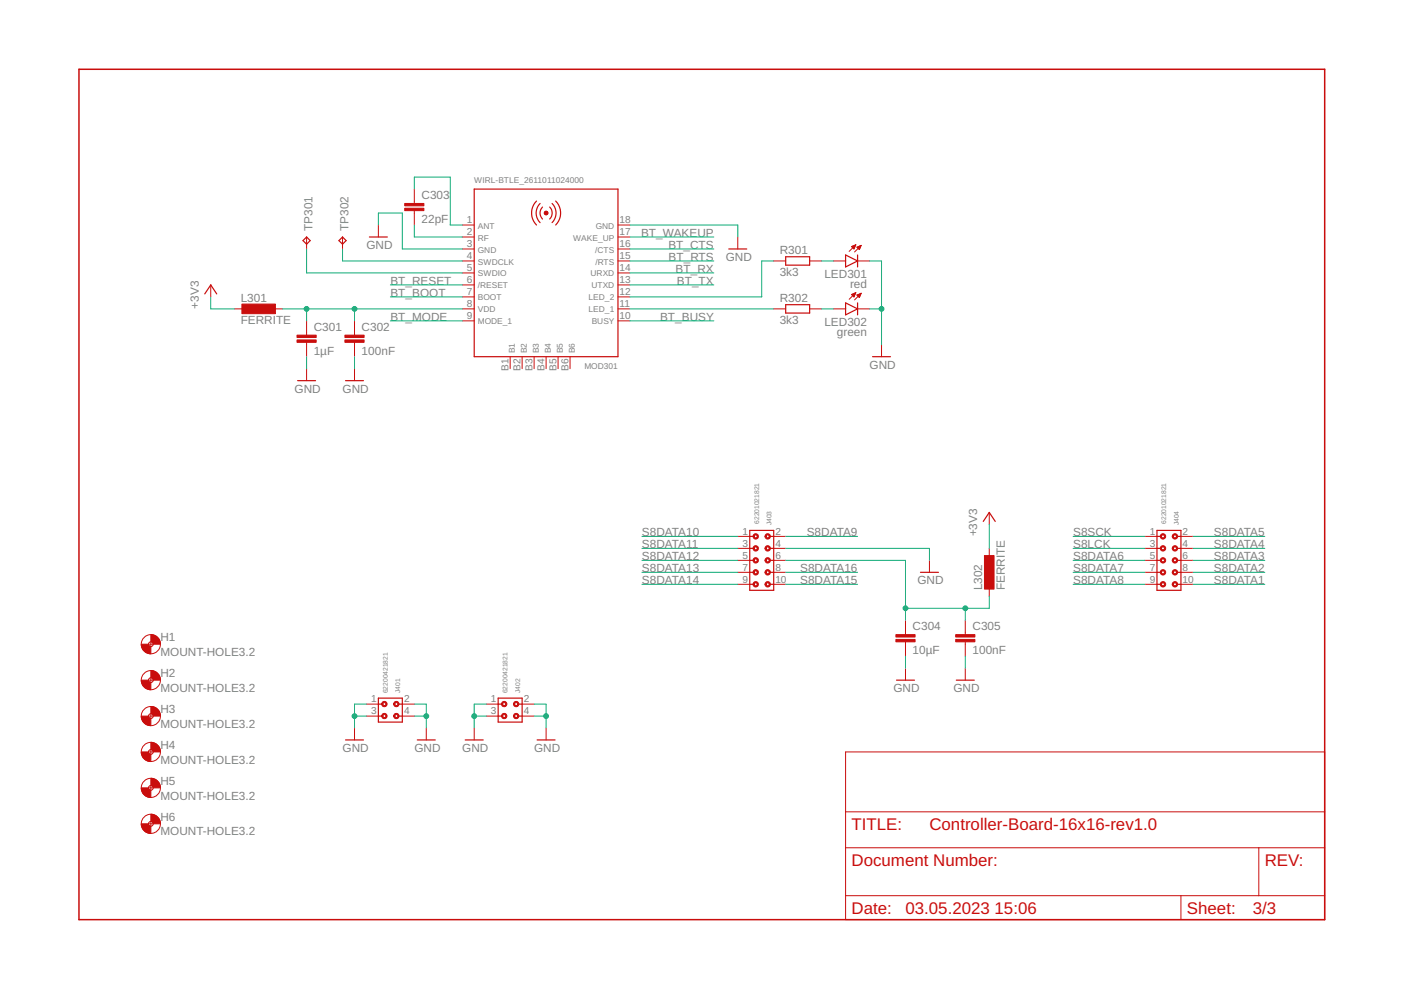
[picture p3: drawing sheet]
<svg xmlns="http://www.w3.org/2000/svg" width="297mm" height="210mm" viewBox="0 0 297 210" stroke-linecap="round" stroke-linejoin="round" font-family="sans-serif">
<path d="M16.7 14.7h264.2v180.3h-264.2z" fill="none" stroke="#c90d0c" stroke-width=".32"/>
<g fill="none" stroke="#c90d0c" stroke-width=".21">
<path d="M65 50.2v2.6M72.6 50.2v2.6M80.2 47.7v2.5M87.8 40.1v3M87.8 44.7v3M98 50.2h2.5M98 52.8h2.5M98 55.3h2.5M98 57.9h2.5M98 47.7h2.5M131 50.2h2.6M131 52.8h2.6"/>
<path d="M131 55.3h2.6M131 57.9h2.6M131 47.7h2.6M156.4 50.2v2.6M164 55.3h2.6M171.7 55.3h2.5M176.7 55.3h2.6M180.6 52.3l.8-.4-.3 .9zM180.6 52.3h.7M180.7 52.4h.5M180.8 52.2h.5M180.8 52.5h.4"/>
<path d="M180.9 52.7h.2M181 52.1h.4M181.3 51.9h.1M181.4 51.9l-1.4 1.4M181.7 52.4l.5 .5M181.7 52.4h.7M181.8 55.3h2.6M181.8 52.5h.6M181.9 52.3h.6M181.9 52.7h.4M182.1 52.8h.1M182.2 52.9h.1"/>
<path d="M182.2 52.2h.3M182.5 52.1h.1M182.6 52l-1.4 1.4M182.6 52l-.9 .4M182.6 52l-.4 .9M44.7 60.4v2.5M49.8 65.5h2.5M57.4 65.5h2.5M65 68v3.1M65 72.6v3M65 78.2v2.5M75.2 68v3.1"/>
<path d="M75.2 72.6v3M75.2 78.2v2.5M98 60.4h2.5M98 62.9h2.5M98 65.5h2.5M98 68h2.5M108.2 75.6v2.6M110.7 75.6v2.6M113.2 75.6v2.6M115.8 75.6v2.6M118.3 75.6v2.6M120.9 75.6v2.6"/>
<path d="M131 60.4h2.6M131 62.9h2.6M131 65.5h2.6M131 68h2.6M164 65.5h2.6M171.7 65.5h2.5M176.7 65.5h2.6M180.6 62.4h.7M180.7 62.5h.5M180.8 62.7h.4M180.8 62.3h.5M180.9 62.8h.2"/>
<path d="M181 62.9h.1M181.1 62.2h.3M181.4 62.1h.1M181.4 62.1l-1.4 1.4M181.4 62.1l-.8 .3M181.4 62.1l-.3 .8-.5-.5M181.7 62.5h.7M181.8 62.7h.6M181.8 65.5h2.6M181.9 62.8h.4M182 62.4h.5M182 62.9h.3"/>
<path d="M182.2 63h.1M182.3 62.3h.2M182.5 62.2h.1M182.6 62.2l-1.4 1.4M182.6 62.2l-.9 .4M182.6 62.2l-.4 .9-.5-.5M186.9 73.1v2.5M156.4 113.7h2.6M156.4 116.3h2.6M156.4 118.8h2.6M164 113.7h2.6M164 116.3h2.6"/>
<path d="M164 118.8h2.6M197.1 118.8v2.5M209.7 108.6v2.6M209.7 116.3v2.5M242.8 113.7h2.5M242.8 116.3h2.5M242.8 118.8h2.5M250.4 113.7h2.5M250.4 116.3h2.5M250.4 118.8h2.5M31.5 136.6h1M32 136.1v1"/>
<path d="M156.4 121.3h2.6M156.4 123.9h2.6M164 121.3h2.6M164 123.9h2.6M192 131.5v3.1M192 136.1v3M204.7 131.5v3.1M204.7 136.1v3M209.7 123.9v2.5M242.8 121.3h2.5M242.8 123.9h2.5M250.4 121.3h2.5"/>
<path d="M250.4 123.9h2.5M31.5 159.4h1M31.5 151.8h1M31.5 144.2h1M32 143.7v1M32 151.3v1M32 158.9v1M75.2 154.3v2.6M77.7 149.3h2.5M77.7 151.8h2.5M85.3 149.3h2.5M85.3 151.8h2.5"/>
<path d="M90.4 154.3v2.6M100.5 154.3v2.6M103.1 149.3h2.5M103.1 151.8h2.5M110.7 149.3h2.5M110.7 151.8h2.5M115.8 154.3v2.6M179.3 159.4h101.6v35.6h-101.6zM192 141.7v2.5M204.7 141.7v2.5M31.5 167h1M31.5 174.7h1"/>
<path d="M32 166.5v1.1M32 174.2v1M179.3 179.7h101.6M179.3 172.1h101.6M266.9 179.7v10.2M179.3 189.9h101.6M250.4 189.9v5.1"/>
<circle cx="32" cy="136.6" r="2.03"/>
<circle cx="32" cy="136.6" r=".51"/>
<circle cx="32" cy="144.2" r="2.03"/>
<circle cx="32" cy="159.4" r="2.03"/>
<circle cx="32" cy="151.8" r="2.03"/>
<circle cx="32" cy="144.2" r=".51"/>
<circle cx="32" cy="151.8" r=".51"/>
<circle cx="32" cy="159.4" r=".51"/>
<circle cx="32" cy="174.7" r="2.03"/>
<circle cx="32" cy="167" r="2.03"/>
<circle cx="32" cy="167" r=".51"/>
<circle cx="32" cy="174.7" r=".51"/>
</g>
<g fill="none" stroke="#c90d0c" stroke-width=".25">
<path d="M64.2 51l.8-.8 .8 .8-.8 .8zM71.9 51l.7-.8 .8 .8-.8 .8zM78.3 50.2h3.8M100.5 40.1h30.5v35.5h-30.5zM113.7 42.6a3.6 3.6 0 0 0 0 5.1M114.5 43.1a2.86 2.86 0 0 0 0 4.1M115 43.9a1.79 1.79 0 0 0 0 2.5M115.5 45.2h.5M116.5 43.9a1.79 1.79 0 0 1 0 2.5M117.1 43.1a2.86 2.86 0 0 1 0 4.1M117.8 42.6a3.6 3.6 0 0 1 0 5.1M154.5 52.8h3.8"/>
<path d="M166.6 54.4h5.1v1.8h-5.1zM179.3 54.1l2.5 1.2-2.5 1.3zM181.8 54.1v2.5M43.4 62.3l1.3-1.9 1.3 1.9M166.6 64.6h5.1v1.8h-5.1zM179.3 64.2l2.5 1.3-2.5 1.3zM181.8 64.2v2.6M185 75.6h3.8M63.1 80.7h3.8M73.3 80.7h3.8M159 112.5h5v12.7h-5zM159 118.8h.8"/>
<path d="M159 116.3h.8M159 113.7h.8M163.2 118.8h.8M163.2 116.3h.8M163.2 113.7h.8M208.5 110.6l1.2-2 1.3 2M245.3 112.5h5.1v12.7h-5.1zM245.3 118.8h.8M245.3 116.3h.8M245.3 113.7h.8M249.6 118.8h.8M249.6 116.3h.8"/>
<path d="M249.6 113.7h.8M159 121.3h.8M159 123.9h.8M163.2 121.3h.8M163.2 123.9h.8M195.2 121.3h3.8M245.3 121.3h.8M245.3 123.9h.8M249.6 121.3h.8M249.6 123.9h.8M73.3 156.9h3.8M80.2 148h5.1v5.1h-5.1z"/>
<path d="M80.2 151.8h.9M80.2 149.3h.9M84.5 151.8h.8M84.5 149.3h.8M88.5 156.9h3.8M98.6 156.9h3.8M105.6 148h5.1v5.1h-5.1zM105.6 151.8h.9M105.6 149.3h.9M109.9 151.8h.8M109.9 149.3h.8M113.9 156.9h3.8"/>
<path d="M190.1 144.2h3.8M202.8 144.2h3.8"/>
</g>
<g fill="#c90d0c" stroke="#c90d0c" stroke-width=".21">
<path d="M115.6 44.8a.39 .39 0 0 1 .5 .2 .39 .39 0 0 1-.2 .5 .39 .39 0 0 1-.5-.3l.4-.2 .1 .2h-.5z" fill-rule="evenodd"/>
<path d="M115.6 44.8a.39 .39 0 0 1 .5 .2 .39 .39 0 0 1-.2 .5 .39 .39 0 0 1-.5-.3l.4-.2 .1 .2h-.5z" fill-rule="evenodd"/>
<path d="M83.7 151.4a.58 .58 0 0 1 .8 .1 .58 .58 0 0 1-.3 .9 .58 .58 0 0 1-.7-.6h.2a.32 .32 0 0 1 .4-.3 .32 .32 0 0 1 .2 .5 .32 .32 0 0 1-.5 0l-.3-.2z" fill-rule="evenodd"/>
<path d="M83.7 148.8a.58 .58 0 0 1 .8 .2 .58 .58 0 0 1-.3 .8 .58 .58 0 0 1-.7-.5h.2a.32 .32 0 0 1 .4-.4 .32 .32 0 0 1 .2 .5 .32 .32 0 0 1-.5 0l-.3-.1z" fill-rule="evenodd"/>
<path d="M81.1 148.8a.58 .58 0 0 1 .9 .2 .58 .58 0 0 1-.4 .8 .58 .58 0 0 1-.7-.5h.3a.32 .32 0 0 1 .4-.4 .32 .32 0 0 1 .1 .5 .32 .32 0 0 1-.5 0l-.3-.1z" fill-rule="evenodd"/>
<path d="M81.1 151.4a.58 .58 0 0 1 .9 .1 .58 .58 0 0 1-.4 .9 .58 .58 0 0 1-.7-.6h.3a.32 .32 0 0 1 .4-.3 .32 .32 0 0 1 .1 .5 .32 .32 0 0 1-.5 0l-.3-.2z" fill-rule="evenodd"/>
<path d="M109.1 151.4a.58 .58 0 0 1 .8 .1 .58 .58 0 0 1-.3 .9 .58 .58 0 0 1-.7-.6h.2a.32 .32 0 0 1 .4-.3 .32 .32 0 0 1 .2 .5 .32 .32 0 0 1-.5 0l-.3-.2z" fill-rule="evenodd"/>
<path d="M109.1 148.8a.58 .58 0 0 1 .8 .2 .58 .58 0 0 1-.3 .8 .58 .58 0 0 1-.7-.5h.2a.32 .32 0 0 1 .4-.4 .32 .32 0 0 1 .2 .5 .32 .32 0 0 1-.5 0l-.3-.1z" fill-rule="evenodd"/>
<path d="M106.5 148.8a.58 .58 0 0 1 .9 .2 .58 .58 0 0 1-.4 .8 .58 .58 0 0 1-.7-.5h.3a.32 .32 0 0 1 .4-.4 .32 .32 0 0 1 .1 .5 .32 .32 0 0 1-.5 0l-.3-.1z" fill-rule="evenodd"/>
<path d="M106.5 151.4a.58 .58 0 0 1 .9 .1 .58 .58 0 0 1-.4 .9 .58 .58 0 0 1-.7-.6h.3a.32 .32 0 0 1 .4-.3 .32 .32 0 0 1 .1 .5 .32 .32 0 0 1-.5 0l-.3-.2z" fill-rule="evenodd"/>
<path d="M32 134.6a2 2 0 0 1 2 2h-1.5l-.2-.4-.3-.1z" fill-rule="evenodd"/>
<path d="M30 136.6h1.5l.1 .3 .4 .2v1.5a2.04 2.04 0 0 1-2-2z" fill-rule="evenodd"/>
<path d="M32 142.2a2 2 0 0 1 2 2h-1.5l-.2-.4-.3-.1z" fill-rule="evenodd"/>
<path d="M30 144.2h1.5l.1 .3 .4 .2v1.5a2.04 2.04 0 0 1-2-2z" fill-rule="evenodd"/>
<path d="M32 149.8a2 2 0 0 1 2 2h-1.5l-.1-.3-.4-.2z" fill-rule="evenodd"/>
<path d="M30 151.8h1.5l.1 .3 .4 .2v1.5a2 2 0 0 1-2-2z" fill-rule="evenodd"/>
<path d="M32 157.4a2.04 2.04 0 0 1 2 2h-1.5l-.2-.4-.3-.1z" fill-rule="evenodd"/>
<path d="M30 159.4h1.5l.1 .3 .4 .2v1.6a2 2 0 0 1-2-2.1z" fill-rule="evenodd"/>
<path d="M248.7 120.9a.57 .57 0 0 1 .9 .2 .57 .57 0 0 1-.4 .8 .57 .57 0 0 1-.7-.6h.3a.32 .32 0 0 1 .4-.2 .32 .32 0 0 1 .1 .5 .32 .32 0 0 1-.5-.1v-.2h-.3z" fill-rule="evenodd"/>
<path d="M248.7 118.4a.57 .57 0 0 1 .9 .1 .57 .57 0 0 1-.4 .9 .57 .57 0 0 1-.7-.6h.3a.32 .32 0 0 1 .4-.3 .32 .32 0 0 1 .1 .6 .32 .32 0 0 1-.5-.2v-.1h-.3z" fill-rule="evenodd"/>
<path d="M248.7 115.8a.57 .57 0 0 1 .9 .2 .57 .57 0 0 1-.4 .8 .57 .57 0 0 1-.7-.5h.3a.32 .32 0 0 1 .4-.3 .32 .32 0 0 1 .1 .5 .32 .32 0 0 1-.5-.1v-.1h-.3z" fill-rule="evenodd"/>
<path d="M248.7 113.3a.57 .57 0 0 1 .9 .2 .57 .57 0 0 1-.4 .8 .57 .57 0 0 1-.7-.6h.3a.32 .32 0 0 1 .4-.3 .32 .32 0 0 1 .1 .6 .32 .32 0 0 1-.5-.1v-.2h-.3z" fill-rule="evenodd"/>
<path d="M248.7 123.5a.57 .57 0 0 1 .9 .1 .57 .57 0 0 1-.4 .8 .57 .57 0 0 1-.7-.5h.3a.32 .32 0 0 1 .4-.3 .32 .32 0 0 1 .1 .5 .32 .32 0 0 1-.5-.1v-.1h-.3z" fill-rule="evenodd"/>
<path d="M246.2 113.3a.58 .58 0 0 1 .9 .2 .58 .58 0 0 1-.4 .8 .58 .58 0 0 1-.7-.6h.3a.32 .32 0 0 1 .4-.3 .32 .32 0 0 1 .1 .6 .32 .32 0 0 1-.5-.1v-.2h-.3z" fill-rule="evenodd"/>
<path d="M246.2 115.8a.58 .58 0 0 1 .9 .2 .58 .58 0 0 1-.4 .8 .58 .58 0 0 1-.7-.5h.3a.32 .32 0 0 1 .4-.3 .32 .32 0 0 1 .1 .5 .32 .32 0 0 1-.5-.1v-.1h-.3z" fill-rule="evenodd"/>
<path d="M246.2 118.4a.58 .58 0 0 1 .9 .1 .58 .58 0 0 1-.4 .9 .58 .58 0 0 1-.7-.6h.3a.32 .32 0 0 1 .4-.3 .32 .32 0 0 1 .1 .6 .32 .32 0 0 1-.5-.2v-.1h-.3z" fill-rule="evenodd"/>
<path d="M246.2 120.9a.58 .58 0 0 1 .9 .2 .58 .58 0 0 1-.4 .8 .58 .58 0 0 1-.7-.6h.3a.32 .32 0 0 1 .4-.2 .32 .32 0 0 1 .1 .5 .32 .32 0 0 1-.5-.1v-.2h-.3z" fill-rule="evenodd"/>
<path d="M246.2 123.5a.58 .58 0 0 1 .9 .1 .58 .58 0 0 1-.4 .9 .58 .58 0 0 1-.7-.6h.3a.32 .32 0 0 1 .4-.3 .32 .32 0 0 1 .1 .5 .32 .32 0 0 1-.5-.1v-.1h-.3z" fill-rule="evenodd"/>
<path d="M162.4 120.9a.57 .57 0 0 1 .9 .2 .57 .57 0 0 1-.4 .8 .57 .57 0 0 1-.7-.6h.3a.31 .31 0 0 1 .4-.2 .31 .31 0 0 1 .1 .5 .31 .31 0 0 1-.5-.1v-.2h-.3z" fill-rule="evenodd"/>
<path d="M162.4 118.4a.57 .57 0 0 1 .9 .1 .57 .57 0 0 1-.4 .9 .57 .57 0 0 1-.7-.6h.3a.31 .31 0 0 1 .4-.3 .31 .31 0 0 1 .1 .5 .31 .31 0 0 1-.5-.1v-.1h-.3z" fill-rule="evenodd"/>
<path d="M162.4 115.8a.57 .57 0 0 1 .9 .2 .57 .57 0 0 1-.4 .8 .57 .57 0 0 1-.7-.5h.3a.31 .31 0 0 1 .4-.3 .31 .31 0 0 1 .1 .5 .31 .31 0 0 1-.5-.1v-.1h-.3z" fill-rule="evenodd"/>
<path d="M162.4 113.3a.57 .57 0 0 1 .9 .2 .57 .57 0 0 1-.4 .8 .57 .57 0 0 1-.7-.6h.3a.31 .31 0 0 1 .4-.2 .31 .31 0 0 1 .1 .5 .31 .31 0 0 1-.5-.1v-.2h-.3z" fill-rule="evenodd"/>
<path d="M162.4 123.5a.57 .57 0 0 1 .9 .1 .57 .57 0 0 1-.4 .8 .57 .57 0 0 1-.7-.5h.3a.31 .31 0 0 1 .4-.3 .31 .31 0 0 1 .1 .5 .31 .31 0 0 1-.5-.1v-.1h-.3z" fill-rule="evenodd"/>
<path d="M159.9 113.3a.57 .57 0 0 1 .8 .2 .57 .57 0 0 1-.3 .8 .57 .57 0 0 1-.7-.6h.2a.31 .31 0 0 1 .5-.2 .31 .31 0 0 1 0 .5 .31 .31 0 0 1-.5-.1v-.2h-.2z" fill-rule="evenodd"/>
<path d="M159.9 115.8a.57 .57 0 0 1 .8 .2 .57 .57 0 0 1-.3 .8 .57 .57 0 0 1-.7-.5h.2a.31 .31 0 0 1 .5-.3 .31 .31 0 0 1 0 .5 .31 .31 0 0 1-.5-.1v-.1h-.2z" fill-rule="evenodd"/>
<path d="M159.9 118.4a.57 .57 0 0 1 .8 .1 .57 .57 0 0 1-.3 .9 .57 .57 0 0 1-.7-.6h.2a.31 .31 0 0 1 .5-.3 .31 .31 0 0 1 0 .5 .31 .31 0 0 1-.5-.1v-.1h-.2z" fill-rule="evenodd"/>
<path d="M159.9 120.9a.57 .57 0 0 1 .8 .2 .57 .57 0 0 1-.3 .8 .57 .57 0 0 1-.7-.6h.2a.31 .31 0 0 1 .5-.2 .31 .31 0 0 1 0 .5 .31 .31 0 0 1-.5-.1v-.2h-.2z" fill-rule="evenodd"/>
<path d="M159.9 123.5a.57 .57 0 0 1 .8 .1 .57 .57 0 0 1-.3 .8 .57 .57 0 0 1-.7-.5h.2a.31 .31 0 0 1 .5-.3 .31 .31 0 0 1 0 .5 .31 .31 0 0 1-.5-.1v-.1h-.2z" fill-rule="evenodd"/>
<path d="M32 165a2.04 2.04 0 0 1 2 2h-1.5l-.2-.4-.3-.1z" fill-rule="evenodd"/>
<path d="M30 167h1.5l.2 .5 .3 .1v1.5a2 2 0 0 1-2-2.1z" fill-rule="evenodd"/>
<path d="M32 172.6a2.04 2.04 0 0 1 2 2.1h-1.5l-.2-.4-.3-.1z" fill-rule="evenodd"/>
<path d="M30 174.7h1.5l.2 .4 .3 .1v1.5a2 2 0 0 1-2-2z" fill-rule="evenodd"/>
</g>
<g fill="#c90d0c" stroke="#c90d0c" stroke-width=".21">
<path d="M85.8 44.2h4.1v.5h-4.1z"/>
<path d="M85.8 43.1h4.1v.5h-4.1z"/>
<path d="M51.3 64.5h7.1v2h-7.1z"/>
<path d="M73.1 72.1h4.1v.5h-4.1z"/>
<path d="M73.1 71.1h4.1v.5h-4.1z"/>
<path d="M63 72.1h4v.5h-4z"/>
<path d="M63 71.1h4v.5h-4z"/>
<path d="M189.9 135.6h4.1v.5h-4.1z"/>
<path d="M189.9 134.6h4.1v.5h-4.1z"/>
<path d="M202.6 135.6h4.1v.5h-4.1z"/>
<path d="M202.6 134.6h4.1v.5h-4.1z"/>
<path d="M208.7 117.8h2.1v7.1h-2.1z"/>
</g>
<g fill="none" stroke="#0dab76" stroke-width=".21">
<path d="M65 52.8v5.1h33M72.6 52.8v2.5h25.4M80.2 47.7v-2.5h5.1v7.6h12.7M87.8 40.1v-2.6h7.7v10.2h2.5M87.8 47.7v2.5h10.2M133.6 47.7h22.8v2.5M133.6 50.2h17.7M133.6 55.3h17.7M133.6 52.8h17.7M133.6 57.9h17.7M164 55.3h-2.5v7.6h-27.9M174.2 55.3h2.5"/>
<path d="M184.4 55.3h2.5v17.8M44.7 62.9v2.6h5.1M59.9 65.5h38.1M65 65.5v2.5M65 75.6v2.6M75.2 65.5v2.5M75.2 75.6v2.6M82.8 62.9h15.2M82.8 68h15.2M82.8 60.4h15.2M133.6 65.5h30.4M133.6 68h17.7"/>
<path d="M133.6 60.4h17.7M174.2 65.5h2.5M184.4 65.5h2.5M136.1 116.3h20.3M136.1 113.7h20.3M136.1 118.8h20.3M166.6 116.3h30.5v2.5M166.6 118.8h25.4v12.7M166.6 113.7h15.2M209.7 111.2v5.1M227.5 116.3h15.3M227.5 113.7h15.3"/>
<path d="M227.5 118.8h15.3M252.9 116.3h15.3M252.9 113.7h15.3M252.9 118.8h15.3M136.1 121.3h20.3M136.1 123.9h20.3M166.6 121.3h15.2M166.6 123.9h15.2M192 139.1v2.6M204.7 129v2.5M204.7 139.1v2.6M209.7 126.4v2.6h-17.7"/>
<path d="M227.5 121.3h15.3M227.5 123.9h15.3M252.9 121.3h15.3M252.9 123.9h15.3M75.2 151.8h2.5M77.7 149.3h-2.5v5M87.8 151.8h2.6M87.8 149.3h2.6v5M100.5 151.8h2.6M103.1 149.3h-2.6v5M113.2 151.8h2.6M113.2 149.3h2.6v5"/>
</g>
<g fill="#0dab76" stroke="#0dab76" stroke-width=".21">
<circle cx="186.9" cy="65.5" r=".51"/>
<circle cx="75.2" cy="151.8" r=".51"/>
<circle cx="90.4" cy="151.8" r=".51"/>
<circle cx="115.8" cy="151.8" r=".51"/>
<circle cx="100.5" cy="151.8" r=".51"/>
<circle cx="75.2" cy="65.5" r=".51"/>
<circle cx="65" cy="65.5" r=".51"/>
<circle cx="192" cy="129" r=".51"/>
<circle cx="204.7" cy="129" r=".51"/>
</g>
<g font-size="3.6" fill="#c90d0c">
<text x="180.5" y="175.9">TITLE:</text>
<text x="197.1" y="175.9">Controller-Board-16x16-rev1.0</text>
<text x="180.5" y="183.6">Document Number:</text>
<text x="268.2" y="183.6">REV:</text>
<text x="180.5" y="193.7">Date:</text>
<text x="192" y="193.7">03.05.2023</text>
<text x="210.9" y="193.7">15:06</text>
<text x="251.7" y="193.7">Sheet:</text>
<text x="265.6" y="193.7">3/3</text>
</g>
<g font-size="2.5" fill="#808080">
<text x="89.4" y="47.3">22pF</text>
<text x="89.4" y="42.2">C303</text>
<text x="66.3" y="49" transform="rotate(-90 66.3 49)">TP301</text>
<text x="73.9" y="49" transform="rotate(-90 73.9 49)">TP302</text>
<text x="77.7" y="52.8">GND</text>
<text x="135.9" y="50.2">BT_WAKEUP</text>
<text x="141.7" y="52.8">BT_CTS</text>
<text x="165.3" y="53.8">R301</text>
<text x="141.8" y="55.3">BT_RTS</text>
<text x="143.3" y="57.9">BT_RX</text>
<text x="153.9" y="55.3">GND</text>
<text x="165.3" y="58.6">3k3</text>
<text x="174.8" y="58.9">LED301</text>
<text x="42.1" y="65.5" transform="rotate(-90 42.1 65.5)">+3V3</text>
<text x="51" y="64">L301</text>
<text x="82.8" y="60.4">BT_RESET</text>
<text x="82.8" y="62.9">BT_BOOT</text>
<text x="143.5" y="60.4">BT_TX</text>
<text x="165.3" y="64">R302</text>
<text x="180.2" y="61">red</text>
<text x="51" y="68.8">FERRITE</text>
<text x="66.5" y="70.2">C301</text>
<text x="76.7" y="70.2">C302</text>
<text x="82.8" y="68">BT_MODE</text>
<text x="140" y="68">BT_BUSY</text>
<text x="165.3" y="68.8">3k3</text>
<text x="174.8" y="69">LED302</text>
<text x="177.4" y="71.2">green</text>
<text x="66.5" y="75.3">1µF</text>
<text x="76.7" y="75.3">100nF</text>
<text x="62.5" y="83.3">GND</text>
<text x="72.6" y="83.3">GND</text>
<text x="184.4" y="78.2">GND</text>
<text x="136.1" y="113.7">S8DATA10</text>
<text x="171" y="113.7">S8DATA9</text>
<text x="207.2" y="113.7" transform="rotate(-90 207.2 113.7)">+3V3</text>
<text x="227.5" y="113.7">S8SCK</text>
<text x="257.4" y="113.7">S8DATA5</text>
<text x="136.1" y="116.3">S8DATA11</text>
<text x="136.1" y="118.8">S8DATA12</text>
<text x="227.5" y="118.8">S8DATA6</text>
<text x="227.5" y="116.3">S8LCK</text>
<text x="257.4" y="116.3">S8DATA4</text>
<text x="257.4" y="118.8">S8DATA3</text>
<text x="136.1" y="121.3">S8DATA13</text>
<text x="136.1" y="123.9">S8DATA14</text>
<text x="169.6" y="123.9">S8DATA15</text>
<text x="169.6" y="121.3">S8DATA16</text>
<text x="194.5" y="123.9">GND</text>
<text x="208.3" y="125.2" transform="rotate(-90 208.3 125.2)">L302</text>
<text x="213.1" y="125.2" transform="rotate(-90 213.1 125.2)">FERRITE</text>
<text x="227.5" y="121.3">S8DATA7</text>
<text x="227.5" y="123.9">S8DATA8</text>
<text x="257.4" y="121.3">S8DATA2</text>
<text x="257.4" y="123.9">S8DATA1</text>
<text x="34" y="136">H1</text>
<text x="193.5" y="133.7">C304</text>
<text x="206.2" y="133.7">C305</text>
<text x="34" y="139">MOUNT-HOLE3.2</text>
<text x="34" y="143.6">H2</text>
<text x="193.5" y="138.7">10µF</text>
<text x="206.2" y="138.7">100nF</text>
<text x="34" y="146.7">MOUNT-HOLE3.2</text>
<text x="189.4" y="146.7">GND</text>
<text x="202.1" y="146.7">GND</text>
<text x="34" y="154.3">MOUNT-HOLE3.2</text>
<text x="34" y="151.2">H3</text>
<text x="34" y="161.9">MOUNT-HOLE3.2</text>
<text x="34" y="158.9">H4</text>
<text x="72.6" y="159.4">GND</text>
<text x="87.9" y="159.4">GND</text>
<text x="98" y="159.4">GND</text>
<text x="113.2" y="159.4">GND</text>
<text x="34" y="166.5">H5</text>
<text x="34" y="169.5">MOUNT-HOLE3.2</text>
<text x="34" y="177.1">MOUNT-HOLE3.2</text>
<text x="34" y="174.1">H6</text>
</g>
<g font-size="2.1" fill="#808080">
<text x="99" y="47.3">1</text>
<text x="131.4" y="47.3">18</text>
<text x="99" y="49.9">2</text>
<text x="99" y="52.4">3</text>
<text x="131.4" y="52.4">16</text>
<text x="131.4" y="49.9">17</text>
<text x="99" y="55">4</text>
<text x="99" y="57.5">5</text>
<text x="131.4" y="57.5">14</text>
<text x="131.4" y="55">15</text>
<text x="99" y="60">6</text>
<text x="99" y="62.6">7</text>
<text x="99" y="65.1">8</text>
<text x="131.4" y="65.1">11</text>
<text x="131.4" y="62.6">12</text>
<text x="131.4" y="60">13</text>
<text x="99" y="67.7">9</text>
<text x="131.4" y="67.7">10</text>
<text x="107.8" y="78.6" transform="rotate(-90 107.8 78.6)">B1</text>
<text x="110.4" y="78.6" transform="rotate(-90 110.4 78.6)">B2</text>
<text x="112.9" y="78.6" transform="rotate(-90 112.9 78.6)">B3</text>
<text x="115.4" y="78.6" transform="rotate(-90 115.4 78.6)">B4</text>
<text x="118" y="78.6" transform="rotate(-90 118 78.6)">B5</text>
<text x="120.5" y="78.6" transform="rotate(-90 120.5 78.6)">B6</text>
<text x="157.4" y="113.4">1</text>
<text x="164.4" y="113.4">2</text>
<text x="243.8" y="113.4">1</text>
<text x="250.7" y="113.4">2</text>
<text x="157.4" y="115.9">3</text>
<text x="157.4" y="118.5">5</text>
<text x="164.4" y="115.9">4</text>
<text x="164.4" y="118.5">6</text>
<text x="243.8" y="115.9">3</text>
<text x="243.8" y="118.5">5</text>
<text x="250.7" y="115.9">4</text>
<text x="250.7" y="118.5">6</text>
<text x="157.4" y="121">7</text>
<text x="157.4" y="123.5">9</text>
<text x="164.4" y="121">8</text>
<text x="164.4" y="123.5">10</text>
<text x="243.8" y="121">7</text>
<text x="243.8" y="123.5">9</text>
<text x="250.7" y="121">8</text>
<text x="250.7" y="123.5">10</text>
<text x="78.7" y="148.9">1</text>
<text x="85.7" y="148.9">2</text>
<text x="104.1" y="148.9">1</text>
<text x="111.1" y="148.9">2</text>
<text x="78.7" y="151.5">3</text>
<text x="85.7" y="151.5">4</text>
<text x="104.1" y="151.5">3</text>
<text x="111.1" y="151.5">4</text>
</g>
<g font-size="1.8" fill="#808080">
<text x="100.5" y="38.8">WIRL-BTLE_2611011024000</text>
<text x="101.3" y="48.5">ANT</text>
<text x="101.3" y="51">RF</text>
<text x="101.3" y="53.5">GND</text>
<text x="121.5" y="51">WAKE_UP</text>
<text x="126.2" y="53.5">/CTS</text>
<text x="126.3" y="48.5">GND</text>
<text x="101.3" y="56.1">SWDCLK</text>
<text x="101.3" y="58.6">SWDIO</text>
<text x="125.2" y="58.6">URXD</text>
<text x="126.2" y="56.1">/RTS</text>
<text x="101.3" y="61.2">/RESET</text>
<text x="101.3" y="63.7">BOOT</text>
<text x="124.8" y="63.7">LED_2</text>
<text x="125.4" y="61.2">UTXD</text>
<text x="101.3" y="66.2">VDD</text>
<text x="101.3" y="68.8">MODE_1</text>
<text x="124.8" y="66.2">LED_1</text>
<text x="125.5" y="68.8">BUSY</text>
<text x="109.2" y="74.9" transform="rotate(-90 109.2 74.9)">B1</text>
<text x="111.7" y="74.9" transform="rotate(-90 111.7 74.9)">B2</text>
<text x="114.3" y="74.9" transform="rotate(-90 114.3 74.9)">B3</text>
<text x="116.8" y="74.9" transform="rotate(-90 116.8 74.9)">B4</text>
<text x="119.3" y="74.9" transform="rotate(-90 119.3 74.9)">B5</text>
<text x="121.9" y="74.9" transform="rotate(-90 121.9 74.9)">B6</text>
<text x="123.9" y="78.2">MOD301</text>
</g>
<g font-size="1.4" fill="#808080">
<text x="160.9" y="111" transform="rotate(-90 160.9 111)">62201021821</text>
<text x="163.6" y="111.4" transform="rotate(-90 163.6 111.4)">J403</text>
<text x="247.3" y="111" transform="rotate(-90 247.3 111)">62201021821</text>
<text x="249.9" y="111.4" transform="rotate(-90 249.9 111.4)">J404</text>
<text x="82.2" y="147" transform="rotate(-90 82.2 147)">62200421821</text>
<text x="84.9" y="146.9" transform="rotate(-90 84.9 146.9)">J401</text>
<text x="107.6" y="147" transform="rotate(-90 107.6 147)">62200421821</text>
<text x="110.3" y="146.9" transform="rotate(-90 110.3 146.9)">J402</text>
</g>
</svg>
